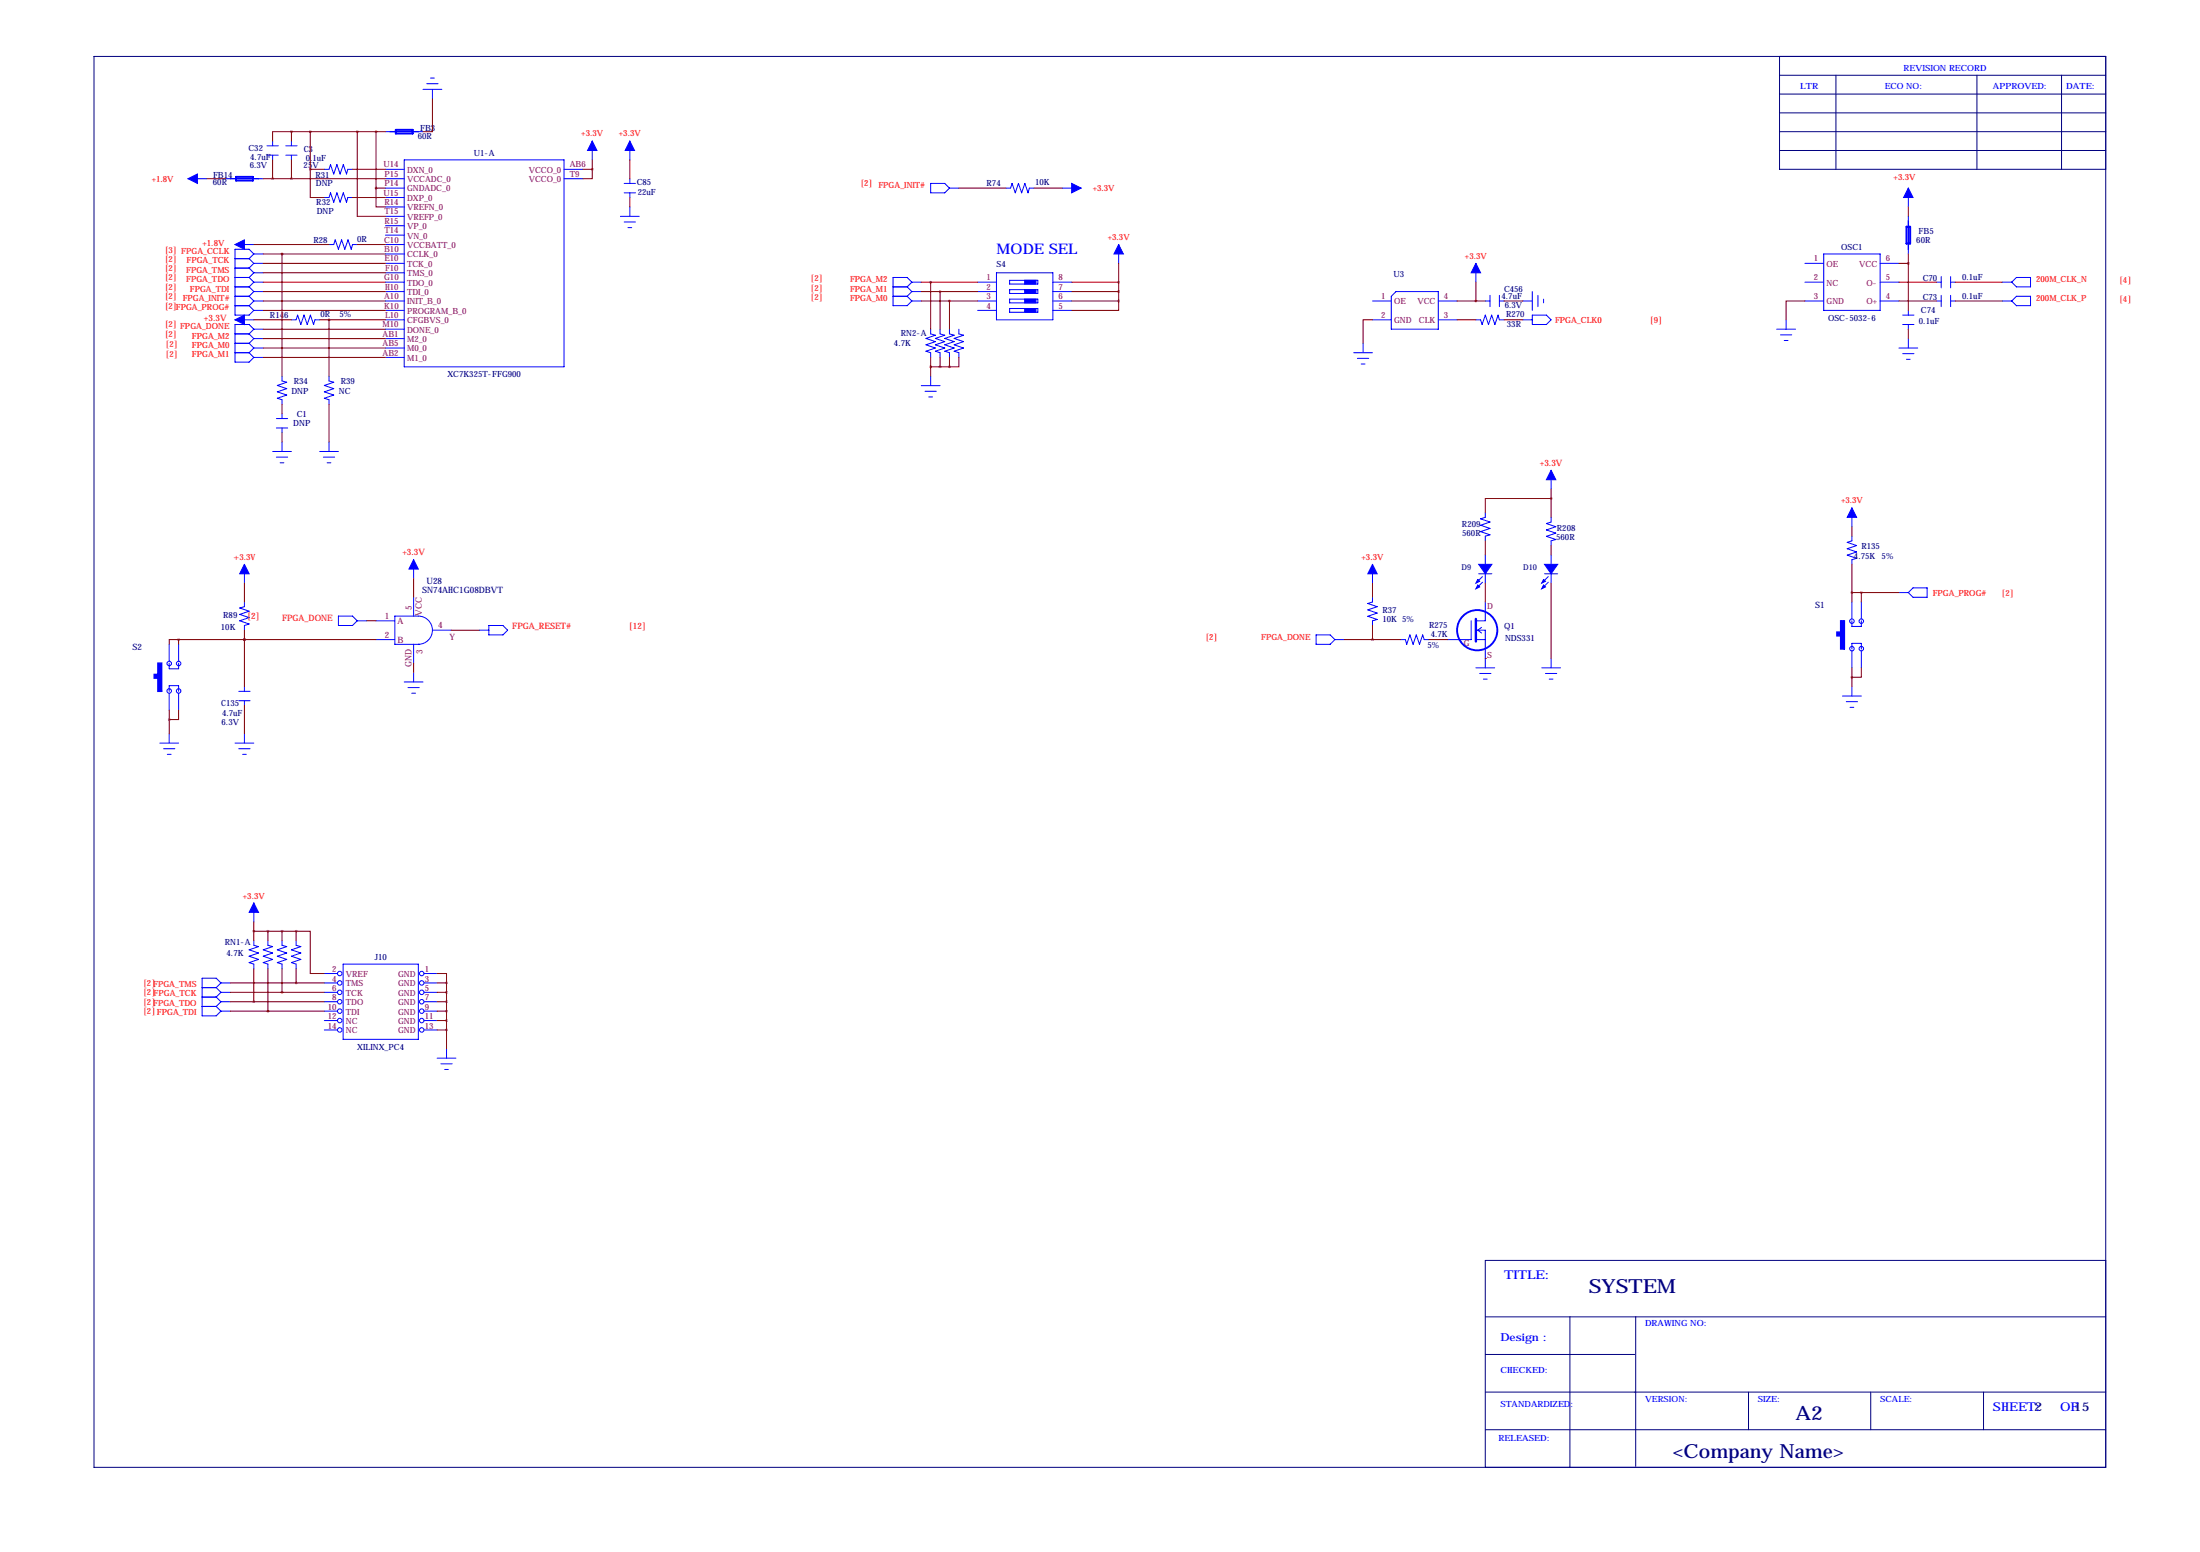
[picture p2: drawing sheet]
<svg xmlns="http://www.w3.org/2000/svg" width="594mm" height="419mm" viewBox="0 0 594 419" stroke-linecap="round" stroke-linejoin="round" font-family="sans-serif">
<g fill="none" stroke="#000080" stroke-width=".27">
<path d="M25.4 15.2h543.6v381h-543.6zM480.8 15.2v30.5h88.2M480.8 20.3h88.2M480.8 25.4h88.2M480.8 30.5h88.2M480.8 35.6h88.2M496.1 20.3v25.4M534.2 20.3v25.4M557 20.3v25.4M480.8 40.6h88.2M401.3 355.6h167.7M424.2 355.6v40.6"/>
<path d="M442 355.6v40.4M569 340.4h-167.7v55.8M401.3 375.9h167.7M401.3 365.8h40.4M472.4 375.9v10.2M505.5 375.9v10.2M535.9 375.9v10.2M401.3 386.1h167.7"/>
</g>
<g fill="none" stroke="#00f" stroke-width=".27">
<path d="M72.1 39.4h3.1M73.7 38.1v1.3M77.2 39.4h3.1M78.7 38.1v1.3M104.1 35.6h1.3M113 35.6h1.3M114.3 24.1h5.1M115.3 22.6h3.1M116.3 21.1h1M116.8 24.1v2.6M160 38.1v5.1M170.2 38.1v5.1"/>
<path d="M50.8 48.3h5.1M61 48.3h1.2M69.8 48.3h1.3M72.1 41.9h3.1M73.7 41.9v1.3M77.2 41.9h3.1M78.7 41.9v1.3M87.6 45.7h1.3l.4-1.3 .9 2.6 .8-2.6 .9 2.6 .9-2.6 .8 2.6 .4-1.3h1.2M87.6 53.3h1.3l.4-1.2 .9 2.5 .8-2.5 .9 2.5 .9-2.5 .8 2.5 .4-1.3h1.2M104.1 50.8h5.1M104.1 48.3h5.1M104.1 45.7h5.1"/>
<path d="M104.1 53.3h5.1M104.1 55.9h5.1M104.1 58.4h5.1M109.2 43.2h43.2v55.9h-43.2zM152.4 48.3h5.1M152.4 45.7h5.1M167.6 58.4h5.1M168.7 52.1h3M168.7 49.5h3M168.7 59.9h3M170.2 48.3v1.2M170.2 52.1v1.2"/>
<path d="M170.2 55.9v2.5M251.5 49.5h3.8l1.2 1.3-1.2 1.3h-3.8zM256.5 50.8h2.6M271.8 50.8h1.2l.5-1.3 .8 2.6 .9-2.6 .8 2.6 .9-2.6 .9 2.6 .3-1.3h1.3M287 50.8h5.1M515.6 50.8v5.1M515.6 58.4v1.3M63.5 66h5.1M63.5 72.4h3.8M63.5 69.9h3.8M63.5 77.5h3.8M63.5 74.9h3.8"/>
<path d="M67.3 69.9l1.3 1.2M67.3 74.9l1.3 1.3M67.3 72.4l1.3 1.3M67.3 77.5l1.3 1.2M68.6 73.7h2.5M68.6 76.2h2.5M68.6 78.7h2.5M68.6 68.6h2.5M68.6 71.1h2.5M68.6 68.6l-1.3-1.3h-3.8v17.8h3.8l1.3-1.3M68.6 71.1l-1.3 1.3M68.6 76.2l-1.3 1.3"/>
<path d="M68.6 73.7l-1.3 1.2M68.6 78.7l-1.3 1.3M68.6 68.6l-1.3 1.3M88.9 66h1.3l.4-1.2 .8 2.5 .9-2.5 .9 2.5 .8-2.5 .9 2.5 .3-1.3h1.3M104.1 66h5.1M104.1 73.7h5.1M104.1 76.2h5.1M104.1 78.7h5.1M104.1 61h5.1M104.1 63.5h5.1M104.1 68.6h5.1M104.1 71.1h5.1"/>
<path d="M169.7 61.5h1M241.3 77.5h3.8M245.1 77.5l1.3 1.2M246.4 76.2h2.5M246.4 78.7h2.5M246.4 76.2l-1.3-1.3h-3.8v7.7h3.8l1.3-1.3M246.4 78.7l-1.3 1.3M246.4 76.2l-1.3 1.3M264.2 76.2h5M264.2 78.7h5M269.2 73.7h15.3v12.7h-15.3zM272.8 75.7h7.6v1h-7.6z"/>
<path d="M272.8 78.2h7.6v1h-7.6zM284.5 76.2h5.1M284.5 78.7h5.1M302.3 66v5.1M398.8 71.1v5.1M402.6 79.8v3M405.1 79.8v3M414 78.7v5.1M415.5 79.8v3M487.7 76.2h5.1M487.7 71.1h5.1M492.8 68.6h15.2v15.2h-15.2z"/>
<path d="M508 76.2h5.1M508 71.1h5.1M515.6 67.3v1.3M523.2 76.2h1.3M524.5 74.7v3M524.5 79.8v3M527 76.2h1.3M527 74.7v3M527 79.8v3M541 76.2h2.6M544.8 74.9h3.8v2.6h-3.8l-1.2-1.3zM63.5 86.4h5.1"/>
<path d="M63.5 95.2h3.8M63.5 92.7h3.8M63.5 90.2h3.8M63.5 80h3.8M63.5 82.6h3.8M67.3 90.2l1.3 1.2M67.3 80l1.3 1.3M67.3 82.6l1.3 1.2M67.3 92.7l1.3 1.3M67.3 95.2l1.3 1.3M68.6 81.3h2.5M68.6 83.8h2.5"/>
<path d="M68.6 88.9h2.5M68.6 91.4h2.5M68.6 94h2.5M68.6 96.5h2.5M68.6 88.9l-1.3-1.3h-3.8v10.2h3.8l1.3-1.3M68.6 91.4l-1.3 1.3M68.6 81.3l-1.3 1.3M68.6 88.9l-1.3 1.3M68.6 94l-1.3 1.2M78.7 86.4h1.3l.4-1.3 .9 2.5 .8-2.5 .9 2.5 .9-2.5 .8 2.5 .4-1.2h1.3M104.1 86.4h5.1M104.1 81.3h5.1"/>
<path d="M104.1 83.8h5.1M104.1 88.9h5.1M104.1 91.4h5.1M104.1 94h5.1M104.1 96.5h5.1M241.3 80h3.8M245.1 80l1.3 1.3M246.4 81.3h2.5M251.5 88.9v1.3l1.2 .3-2.5 .9 2.5 .9-2.5 .8 2.5 .9-2.5 .8 1.3 .4v1.3M254 88.9v1.3l1.3 .3-2.6 .9 2.6 .9-2.6 .8 2.6 .9-2.6 .8 1.3 .4v1.3M256.5 88.9v1.3l1.3 .3-2.5 .9 2.5 .9-2.5 .8 2.5 .9-2.5 .8 1.2 .4v1.3M259.1 88.9v1.3l1.2 .3-2.5 .9 2.5 .9-2.5 .8 2.5 .9-2.5 .8 1.3 .4v1.3"/>
<path d="M264.2 81.3h5M264.2 83.8h5M272.8 80.8h7.6v1h-7.6zM272.8 83.3h7.6v1h-7.6zM284.5 81.3h5.1M284.5 83.8h5.1M365.8 95.2h5M366.8 96.8h3M367.8 98.3h1M368.3 92.7v2.5M370.8 86.4h5.1M370.8 81.3h5.1"/>
<path d="M375.9 80l1.3-1.3h11.4v10.2h-12.7zM388.6 86.4h5.1M388.6 81.3h5.1M398.8 86.4h1.2l.5 1.2 .8-2.5 .9 2.5 .8-2.5 .9 2.5 .9-2.5 .3 1.3h1.3M401.3 81.3h1.3M405.1 81.3h1.3M411.5 86.4h2.5M411.5 81.3h2.5M414 85.1h3.8l1.3 1.3-1.3 1.2h-3.8zM417.1 80.8v1M480.1 88.9h5M481.1 90.4h3"/>
<path d="M482.1 91.9h1M482.6 86.4v2.5M487.7 81.3h5.1M508 81.3h5.1M513.1 94h5.1M514.1 87.6h3M514.1 85.1h3M514.1 95.5h3M515.1 97h1M515.6 83.8v1.3M515.6 87.6v1.3M515.6 91.4v2.6"/>
<path d="M523.2 81.3h1.3M527 81.3h1.3M541 81.3h2.6M544.8 80h3.8v2.6h-3.8l-1.2-1.3zM74.7 115.6h3M74.7 113h3M76.2 101.6v1.3l1.3 .3-2.6 .9 2.6 .9-2.6 .8 2.6 .9-2.6 .8 1.3 .4v1.3M76.2 111.8v1.2M76.2 115.6v1.2M76.2 119.4v2.5M88.9 101.6v1.3l1.3 .3-2.6 .9 2.6 .9-2.6 .8 2.6 .9-2.6 .8 1.3 .4v1.3M88.9 119.4v2.5"/>
<path d="M248.9 104.1h5.1M249.9 105.7h3.1M251 107.2h1M251.5 101.6v2.5M73.7 121.9h5M74.7 123.4h3M75.7 125h1M86.4 121.9h5M87.4 123.4h3M88.4 125h1M401.3 138.4v1.3l-1.3 .4 2.6 .9-2.6 .8 2.6 .9-2.6 .9 2.6 .8-1.3 .4v1.3M419.1 139.7v1.3l-1.3 .4 2.6 .8-2.6 .9 2.6 .9-2.6 .8 2.6 .9-1.3 .4v1.2"/>
<path d="M419.1 127v5.1M500.4 137.2v5M66 152.4v5.1M111.8 151.1v5.1M370.8 152.4v5.1M399.5 154.9h3.6M400.6 155.7l-1.6 1.5M400.6 157.2l-1.6 1.6M401.3 149.9v2.5M401.3 154.9v2.6M417.3 154.9h3.6M418.3 155.7l-1.5 1.5"/>
<path d="M418.3 157.2l-1.5 1.6M419.1 149.9v2.5M419.1 154.9v2.6M500.4 144.8v1.3l-1.3 .4 2.5 .8-2.5 .9 2.5 .8-2.5 .9 2.5 .9-1.2 .3v1.3M516.9 158.8h3.8v2.5h-3.8l-1.3-1.3zM45.7 174v4.6M45.7 179.1v1.5h2.6v-1.5M48.3 174v4.6M66 162.6v1.2l-1.2 .4 2.5 .8-2.5 .9 2.5 .9-2.5 .8 2.5 .9-1.3 .4v1.3M91.4 166.4h3.8l1.3 1.2-1.3 1.3h-3.8zM96.5 167.6h2.6M101.6 167.6h5.1"/>
<path d="M101.6 172.7h5.1M106.7 166.4h6.3a3.8 3.8 0 0 1 3.8 3.8 3.8 3.8 0 0 1-3.8 3.8h-6.3zM111.8 161.3v5.1M111.8 174v5.1M113 174h.1M116.8 170.2h5.1M129.5 170.2h2.6M132.1 168.9h3.8l1.3 1.3-1.3 1.2h-3.8zM355.6 171.4h3.8l1.3 1.3-1.3 1.3h-3.8zM360.7 172.7h2.5M370.8 161.3v1.3l-1.2 .4 2.5 .8-2.5 .9 2.5 .9-2.5 .8 2.5 .9-1.3 .3v1.3M378.5 172.7h1.2l.4 1.3 .8-2.6 .9 2.6 .9-2.6 .8 2.6 .9-2.6 .4 1.3h1.3"/>
<path d="M397.5 167.6v5.1h-6.3M398.8 172.7h2.5M398.8 170.2h2.5v10.1M400.3 169.4l-1 .8 1 .7M401.3 162.6v5h-2.5M419.1 177.8v2.5M500.4 162.6v4.5M500.4 167.6v1.6h2.5v-1.6M500.4 175.3v-1.6h2.5v1.6M500.4 175.8v4.5M502.9 162.6v4.5M502.9 175.8v4.5"/>
<path d="M513.1 160h2.5M45.7 186.7v-1.5h2.6v1.5M45.7 187.2v4.6M45.7 198.1v2.6M48.3 187.2v4.6M64.5 189.2h3.1M64.5 186.7h3.1M66 185.4v1.3M66 189.2v1.3M66 198.1v2.6M109.2 184.1h5.1M110.2 185.7h3.1"/>
<path d="M111.3 187.2h1M111.8 181.6v2.5M398.8 180.3h5.1M399.8 181.9h3M400.8 183.4h1M416.6 180.3h5M417.6 181.9h3M418.6 183.4h1M497.8 188h5.1M498.9 189.5h3M499.9 191h1M500.4 185.4v2.6"/>
<path d="M43.2 200.7h5.1M44.2 202.2h3M45.2 203.7h1M63.5 200.7h5.1M64.5 202.2h3.1M65.5 203.7h1M68.6 254v1.3l1.2 .3-2.5 .9 2.5 .9-2.5 .8 2.5 .9-2.5 .8 1.3 .5v1.2M68.6 243.8v5.1M72.4 254v1.3l1.3 .3-2.6 .9 2.6 .9-2.6 .8 2.6 .9-2.6 .8 1.3 .5v1.2M76.2 254v1.3l1.3 .3-2.6 .9 2.6 .9-2.6 .8 2.6 .9-2.6 .8 1.3 .5v1.2M80 254v1.3l1.3 .3-2.6 .9 2.6 .9-2.6 .8 2.6 .9-2.6 .8 1.3 .5v1.2M54.6 271.8h3.8"/>
<path d="M54.6 269.2h3.8M54.6 266.7h3.8M58.4 269.2l1.3 1.3M58.4 271.8l1.3 1.2M58.4 266.7l1.3 1.3M59.7 265.4h2.5M59.7 268h2.5M59.7 270.5h2.5M59.7 273h2.5M59.7 270.5l-1.3 1.3M59.7 265.4l-1.3-1.2h-3.8v10.1h3.8l1.3-1.3M59.7 268l-1.3 1.2"/>
<path d="M59.7 265.4l-1.3 1.3M87.6 262.9h3.6M87.6 265.4h3.6M87.6 268h3.6M87.6 270.5h3.6M87.6 273h3.6M87.6 275.6h3.6M87.6 278.1h3.6M92.7 260.4h20.3v20.3h-20.3zM114.6 262.9h3.5M114.6 265.4h3.5M114.6 268h3.5"/>
<path d="M114.6 270.5h3.5M114.6 273h3.5M114.6 275.6h3.5M114.6 278.1h3.5M118.1 285.8h5.1M119.1 287.3h3.1M120.1 288.8h1.1M120.6 283.2v2.6"/>
<circle cx="45.7" cy="179.2" r=".61"/>
<circle cx="48.3" cy="179.2" r=".61"/>
<circle cx="500.4" cy="175.2" r=".61"/>
<circle cx="500.4" cy="167.7" r=".61"/>
<circle cx="502.9" cy="175.2" r=".61"/>
<circle cx="502.9" cy="167.7" r=".61"/>
<circle cx="45.7" cy="186.6" r=".61"/>
<circle cx="48.3" cy="186.6" r=".61"/>
<circle cx="91.8" cy="275.6" r=".61"/>
<circle cx="91.8" cy="262.9" r=".61"/>
<circle cx="91.8" cy="270.5" r=".61"/>
<circle cx="91.8" cy="273" r=".61"/>
<circle cx="91.8" cy="278.1" r=".61"/>
<circle cx="91.8" cy="265.4" r=".61"/>
<circle cx="91.8" cy="268" r=".61"/>
<circle cx="113.9" cy="275.6" r=".61"/>
<circle cx="113.9" cy="262.9" r=".61"/>
<circle cx="113.9" cy="270.5" r=".61"/>
<circle cx="113.9" cy="273" r=".61"/>
<circle cx="113.9" cy="278.1" r=".61"/>
<circle cx="113.9" cy="265.4" r=".61"/>
<circle cx="113.9" cy="268" r=".61"/>
</g>
<path d="M105.4 35.6h7.6M62.2 48.3h7.6M515.6 59.7v7.6" fill="none" stroke="#00f" stroke-width=".38"/>
<g fill="none" stroke="#00f" stroke-width=".51">
<path d="M106.9 35.1h4.6v1h-4.6zM63.8 47.8h4.5v1h-4.5zM515.1 61.2h1v4.6h-1z"/>
<circle cx="399.1" cy="170.2" r="5.4"/>
</g>
<g fill="#00f" stroke="#00f" stroke-width=".27">
<path d="M276.9 80.8h3v1h-3z"/>
<path d="M276.9 83.3h3v1h-3z"/>
<path d="M276.9 78.2h3v1h-3z"/>
<path d="M276.9 75.7h3v1h-3z"/>
<path d="M399.5 152.4h3.6l-1.8 2.5z"/>
<path d="M399.3 158l.5 .5-1 .5z"/>
<path d="M399.3 156.5l.5 .5-1 .5z"/>
<path d="M417.3 152.4h3.6l-1.8 2.5z"/>
<path d="M417.1 158l.5 .5-1 .5z"/>
<path d="M417.1 156.5l.5 .5-1 .5z"/>
<path d="M68.6 243.8l1.2 2.6h-2.5z"/>
<path d="M500.4 137.2l1.2 2.5h-2.5z"/>
<path d="M398.8 71.1l1.2 2.6h-2.5z"/>
<path d="M289.6 49.5l2.5 1.3-2.5 1.3z"/>
<path d="M160 38.1l1.3 2.5h-2.6z"/>
<path d="M63.5 66l2.5-1.2v2.5z"/>
<path d="M50.8 48.3l2.5-1.3v2.5z"/>
<path d="M302.3 66l1.2 2.6h-2.5z"/>
<path d="M170.2 38.1l1.2 2.5h-2.5z"/>
<path d="M515.6 50.8l1.3 2.5h-2.6z"/>
<path d="M66 152.4l1.3 2.5h-2.5z"/>
<path d="M111.8 151.1l1.2 2.6h-2.5z"/>
<path d="M63.5 86.4l2.5-1.3v2.5z"/>
<path d="M370.8 152.4l1.3 2.5h-2.5z"/>
<path d="M419.1 127l1.3 2.5h-2.6z"/>
</g>
<g fill="#00f" stroke="#00f" stroke-width=".38">
<path d="M497.3 167.6h1v7.7h-1v-3.6h-1v-1h1z"/>
<path d="M42.7 179.1h1v7.6h-1v-3.6h-1v-1h1z"/>
</g>
<path d="M398.8 167.1v6.1" fill="none" stroke="#00f" stroke-width=".63"/>
<g fill="none" stroke="#800000" stroke-width=".27">
<path d="M78.7 35.6h-5v2.5M78.7 35.6v2.5M78.7 35.6h25.4M83.8 35.6v10.1M96.5 35.6v22.8h7.6M101.6 35.6v15.2M116.8 26.7v8.9h-2.5M55.9 48.3h5.1M71.1 48.3h33M73.7 43.2v5.1M78.7 43.2v5.1M83.8 45.7v7.6h3.8"/>
<path d="M83.8 45.7h3.8M95.2 45.7h8.9M95.2 53.3h8.9M101.6 50.8v5.1h2.5M101.6 50.8h2.5M157.5 45.7h2.5M160 45.7v2.6h-2.5M160 43.2v2.5M170.2 43.2v5.1M170.2 53.3v2.6M259.1 50.8h12.7M279.4 50.8h7.6"/>
<path d="M515.6 55.9v2.5M68.6 66h20.3M71.1 71.1h33M71.1 76.2h33M71.1 73.7h33M71.1 78.7h33M71.1 68.6h33M76.2 68.6v33M96.5 66h7.6M248.9 76.2h15.3M248.9 78.7h15.3M251.5 76.2v12.7"/>
<path d="M254 78.7v10.2M289.6 76.2h12.7M289.6 78.7h12.7M302.3 71.1v10.2M398.8 76.2v5.1M513.1 71.1h2.5M513.1 76.2h10.1M515.6 68.6v15.2M528.3 76.2h12.7M68.6 86.4h10.1M71.1 81.3h33M71.1 91.4h33"/>
<path d="M71.1 83.8h33M71.1 88.9h33M71.1 94h33M71.1 96.5h33M86.4 86.4h17.7M88.9 86.4v15.2M248.9 81.3h15.3M251.5 96.5v5.1M251.5 99.1h5M254 96.5v2.6M256.5 81.3v7.6M256.5 96.5v2.6"/>
<path d="M259.1 96.5v2.6h-2.6M289.6 81.3h12.7M302.3 81.3v2.5h-12.7M370.8 86.4h-2.5v6.3M393.7 86.4h5.1M393.7 81.3h7.6M406.4 86.4h5.1M406.4 81.3h5.1M487.7 81.3h-5.1v5.1M513.1 81.3h10.1M515.6 88.9v2.5M528.3 81.3h12.7"/>
<path d="M76.2 109.2v2.6M76.2 116.8v2.6M88.9 109.2v10.2M419.1 134.6h-17.8v3.8M419.1 132.1v7.6M66 157.5v5.1M111.8 156.2v5.1M370.8 157.5v3.8M401.3 146.1v3.8M401.3 157.5v5.1M419.1 147.3v2.6M419.1 157.5v20.3"/>
<path d="M500.4 142.2v2.6M500.4 152.4v10.2M48.3 172.7h-2.6v1.3M48.3 172.7h53.3M48.3 172.7v1.3M66 172.7h.1M66 170.2v15.2M99.1 167.6h2.5M111.8 179.1v2.5M121.9 170.2h7.6M363.2 172.7h15.3M370.8 168.9v3.8"/>
<path d="M386.1 172.7h5.1M401.3 177.8h.1M500.4 160h12.7M502.9 160v2.6M45.7 191.8v6.3M48.3 191.8v2.5h-2.6M66 190.5v7.6M500.4 180.3v5.1M502.9 180.3v2.6h-2.5M68.6 248.9v5.1M68.6 251.5h11.4M72.4 251.5v2.5"/>
<path d="M76.2 251.5v2.5M80 251.5h3.8v11.4h3.8M80 251.5v2.5M62.2 270.5h25.4M62.2 273h25.4M62.2 268h25.4M62.2 265.4h25.4M68.6 261.6v8.9M72.4 261.6v11.4M76.2 261.6v6.4M80 261.6v3.8M118.1 262.9h2.5v2.5"/>
<path d="M118.1 270.5h2.5M118.1 273h2.5M118.1 268h2.5M118.1 265.4h2.5M118.1 275.6h2.5M118.1 278.1h2.5M120.6 265.4v17.8"/>
</g>
<path d="M120.6 275.6a.05 .05 0 0 0 .1 0 .05 .05 0 0 0-.1 0zM120.6 273.1a.05 .05 0 0 0 .1 0 .05 .05 0 0 0-.1 0zM120.6 270.5a.05 .05 0 0 0 .1 0 .05 .05 0 0 0-.1 0zM120.6 268a.05 .05 0 0 0 .1 0 .05 .05 0 0 0-.1 0zM120.6 265.4a.05 .05 0 0 0 .1 0 .05 .05 0 0 0-.1 0zM120.6 278.1a.05 .05 0 0 0 .1 0 .05 .05 0 0 0-.1 0zM78.7 48.3a.05 .05 0 0 0 .1 0 .05 .05 0 0 0-.1 0zM78.7 35.6a.05 .05 0 0 0 .1 0 .05 .05 0 0 0-.1 0zM73.6 48.3a.05 .05 0 0 0 .1 0 .05 .05 0 0 0-.1 0zM302.2 78.7a.05 .05 0 0 0 .1 0 .05 .05 0 0 0-.1 0zM302.2 76.2a.05 .05 0 0 0 .1 0 .05 .05 0 0 0-.1 0zM251.4 76.2a.05 .05 0 0 0 .1 0 .05 .05 0 0 0-.1 0zM256.5 81.3a.05 .05 0 0 0 .1 0 .05 .05 0 0 0-.1 0zM251.4 99.1a.05 .05 0 0 0 .1 0 .05 .05 0 0 0-.1 0zM302.2 81.3a.05 .05 0 0 0 .1 0 .05 .05 0 0 0-.1 0zM256.5 99.1a.05 .05 0 0 0 .1 0 .05 .05 0 0 0-.1 0zM66 172.7a.05 .05 0 0 0 .1 0 .05 .05 0 0 0-.1 0zM66 172.7a.05 .05 0 0 0 .1 0 .05 .05 0 0 0-.1 0zM48.2 172.7a.05 .05 0 0 0 .1 0 .05 .05 0 0 0-.1 0zM370.8 172.7a.05 .05 0 0 0 .1 0 .05 .05 0 0 0-.1 0z" fill="#800000" stroke="#800000" stroke-width=".63"/>
<g font-size="5.3" fill="#000080">
<text x="429.3" y="349.2">SYSTEM</text>
<text x="485.1" y="383.5">A2</text>
<text x="452.1" y="393.7">&lt;Company Name&gt;</text>
</g>
<text font-size="4" fill="#00f" x="269.3" y="68.5">MODE SEL</text>
<g font-size="3.3" fill="#00f">
<text x="406.4" y="345.4">TITLE:</text>
<text x="538.5" y="381">SHEET:</text>
<text x="556.6" y="381">OF15</text>
</g>
<text font-size="3.3" fill="#000080" x="549.7" y="381">2</text>
<text font-size="3" fill="#00f" x="405.4" y="362.2">Design :</text>
<g font-size="2.4" fill="#f00">
<text x="55.1" y="86.6">+3.3V</text>
<text x="416.1" y="125.7">+3.3V</text>
<text x="108.7" y="149.9">+3.3V</text>
<text x="66.8" y="167.2">[2]</text>
<text x="76.2" y="167.6">FPGA_DONE</text>
<text x="138.4" y="169.9">FPGA_RESET#</text>
<text x="169.9" y="169.8">[12]</text>
</g>
<g font-size="2.4" fill="#000080">
<text x="114" y="160.1">SN74AHC1G08DBVT</text>
<text x="115.3" y="157.7">U28</text>
<text x="490.5" y="164.2">S1</text>
<text x="35.8" y="175.6">S2</text>
</g>
<g font-size="2.4" fill="#800080">
<text x="103.9" y="167.1">1</text>
<text x="111.3" y="164.8" transform="rotate(-90 111.3 164.8)">5</text>
<text x="114" y="166.3" transform="rotate(-90 114 166.3)">VCC</text>
<text x="103.9" y="172.2">2</text>
<text x="107.4" y="168.6">A</text>
<text x="107.4" y="173.7">B</text>
<text x="118.4" y="169.7">4</text>
<text x="121.5" y="172.9">Y</text>
<text x="114.1" y="176.7" transform="rotate(-90 114.1 176.7)">3</text>
<text x="111.2" y="180.1" transform="rotate(-90 111.2 180.1)">GND</text>
</g>
<g font-size="2.3" fill="#00f">
<text x="514.4" y="19.1">REVISION RECORD</text>
<text x="486.4" y="24.1">LTR</text>
<text x="509.3" y="24.1">ECO NO:</text>
<text x="538.5" y="24.1">APPROVED:</text>
<text x="558.3" y="24.1">DATE:</text>
<text x="444.5" y="358.1">DRAWING NO:</text>
<text x="405.4" y="370.8">CHECKED:</text>
<text x="405.4" y="380">STANDARDIZED:</text>
<text x="444.5" y="378.5">VERSION:</text>
<text x="475" y="378.5">SIZE:</text>
<text x="508" y="378.5">SCALE:</text>
<text x="404.9" y="389.1">RELEASED:</text>
</g>
<g font-size="2.3" fill="#000080">
<text x="113.5" y="35.3">FB3</text>
<text x="67.1" y="40.7">C32</text>
<text x="82.1" y="41">C3</text>
<text x="112.9" y="37.6">60R</text>
<text x="67.5" y="45.5">6.3V</text>
<text x="67.6" y="43.2">4.7uF</text>
<text x="82" y="45.5">25V</text>
<text x="82.6" y="43.4">0.1uF</text>
<text x="128" y="42.2">U1-A</text>
<text x="57.5" y="50.1">60R</text>
<text x="57.6" y="48">FB14</text>
<text x="85.2" y="48">R31</text>
<text x="85.3" y="50.3">DNP</text>
<text x="172" y="50.1">C85</text>
<text x="172.3" y="52.6">22uF</text>
<text x="266.6" y="50.3">R74</text>
<text x="279.7" y="50.1">10K</text>
<text x="85.5" y="55.4">R32</text>
<text x="85.6" y="57.7">DNP</text>
<text x="84.7" y="65.5">R28</text>
<text x="96.5" y="65.3">0R</text>
<text x="517.8" y="65.5">60R</text>
<text x="518.4" y="63.3">FB5</text>
<text x="497.5" y="67.6">OSC1</text>
<text x="269.3" y="72.1">S4</text>
<text x="376.5" y="74.7">U3</text>
<text x="519.5" y="75.9">C70</text>
<text x="530.1" y="75.7">0.1uF</text>
<text x="405.7" y="80.8">4.7uF</text>
<text x="406.4" y="78.7">C456</text>
<text x="406.6" y="83.1">6.3V</text>
<text x="519.5" y="81">C73</text>
<text x="530.1" y="80.8">0.1uF</text>
<text x="72.9" y="85.9">R146</text>
<text x="86.6" y="85.6">0R</text>
<text x="91.7" y="85.6">5%</text>
<text x="407" y="85.6">R270</text>
<text x="407.2" y="88.4">33R</text>
<text x="493.9" y="86.6">OSC-5032-6</text>
<text x="518.5" y="87.4">0.1uF</text>
<text x="519" y="84.6">C74</text>
<text x="241.6" y="93.5">4.7K</text>
<text x="243.4" y="90.7">RN2-A</text>
<text x="120.9" y="101.9">XC7K325T-FFG900</text>
<text x="78.7" y="106.4">DNP</text>
<text x="79.4" y="103.7">R34</text>
<text x="91.6" y="106.4">NC</text>
<text x="92.1" y="103.7">R39</text>
<text x="80.2" y="112.6">C1</text>
<text x="79.2" y="115.1">DNP</text>
<text x="395" y="142.2">R209</text>
<text x="420.7" y="143.3">R208</text>
<text x="395.1" y="144.8">560R</text>
<text x="420.5" y="145.8">560R</text>
<text x="503" y="148.3">R135</text>
<text x="500.9" y="150.9">4.75K</text>
<text x="508.4" y="150.9">5%</text>
<text x="60.3" y="166.9">R89</text>
<text x="373.5" y="165.6">R37</text>
<text x="373.5" y="167.9">10K 5%</text>
<text x="59.7" y="170.2">10K</text>
<text x="386.1" y="169.7">R275</text>
<text x="386.6" y="172">4.7K</text>
<text x="406.4" y="169.9">Q1</text>
<text x="406.7" y="173">NDS331</text>
<text x="385.7" y="175">5%</text>
<text x="59.8" y="190.6">C135</text>
<text x="59.9" y="195.8">6.3V</text>
<text x="60" y="193.3">4.7uF</text>
<text x="60.8" y="255.3">RN1-A</text>
<text x="61.2" y="258.1">4.7K</text>
<text x="101.2" y="259.3">J10</text>
<text x="96.5" y="283.5">XILINX_PC4</text>
</g>
<g font-size="2.3" fill="#f00">
<text x="157.1" y="36.8">+3.3V</text>
<text x="167.2" y="36.8">+3.3V</text>
<text x="41" y="49.3">+1.8V</text>
<text x="232.5" y="50.3">[2] FPGA_INIT#</text>
<text x="295.2" y="51.6">+3.3V</text>
<text x="511.7" y="48.5">+3.3V</text>
<text x="299.3" y="64.8">+3.3V</text>
<text x="44.5" y="70.6">[2]</text>
<text x="44.5" y="68.4">[3] FPGA_CCLK</text>
<text x="50.4" y="71.1">FPGA_TCK</text>
<text x="54.7" y="66.5">+1.8V</text>
<text x="395.8" y="69.9">+3.3V</text>
<text x="44.5" y="75.7">[2]</text>
<text x="44.5" y="73.2">[2]</text>
<text x="50.3" y="76.2">FPGA_TDO</text>
<text x="50.3" y="73.7">FPGA_TMS</text>
<text x="219" y="76">[2]</text>
<text x="229.7" y="76.2">FPGA_M2</text>
<text x="550.2" y="76.2">200M_CLK_N</text>
<text x="572.6" y="76.5">[4]</text>
<text x="44.5" y="78.3">[2]</text>
<text x="44.5" y="80.8">[2] FPGA_INIT#</text>
<text x="44.5" y="83.3">[2]FPGA_PROG#</text>
<text x="51.3" y="78.7">FPGA_TDI</text>
<text x="219" y="81.1">[2]</text>
<text x="219" y="78.5">[2]</text>
<text x="229.7" y="81.3">FPGA_M0</text>
<text x="229.7" y="78.7">FPGA_M1</text>
<text x="550.2" y="81.3">200M_CLK_P</text>
<text x="572.6" y="81.6">[4]</text>
<text x="44.5" y="88.4">[2] FPGA_DONE</text>
<text x="420.2" y="87.1">FPGA_CLK0</text>
<text x="445.8" y="87.2">[9]</text>
<text x="44.5" y="91">[2]</text>
<text x="44.8" y="93.8">[2]</text>
<text x="51.9" y="91.4">FPGA_M2</text>
<text x="51.9" y="94">FPGA_M0</text>
<text x="44.8" y="96.3">[2]</text>
<text x="51.9" y="96.5">FPGA_M1</text>
<text x="497.4" y="135.9">+3.3V</text>
<text x="63.1" y="151.1">+3.3V</text>
<text x="367.9" y="151.1">+3.3V</text>
<text x="522.2" y="161">FPGA_PROG#</text>
<text x="540.8" y="160.8">[2]</text>
<text x="325.7" y="172.8">[2]</text>
<text x="340.8" y="172.7">FPGA_DONE</text>
<text x="65.6" y="242.8">+3.3V</text>
<text x="38.7" y="268.8">[2]FPGA_TCK</text>
<text x="38.7" y="266.2">[2]FPGA_TMS</text>
<text x="38.7" y="271.3">[2]FPGA_TDO</text>
<text x="38.7" y="273.8">[2] FPGA_TDI</text>
</g>
<g font-size="2.3" fill="#800080">
<text x="103.6" y="45.2">U14</text>
<text x="103.9" y="47.8">P15</text>
<text x="110" y="46.6">DXN_0</text>
<text x="142.8" y="46.6">VCCO_0</text>
<text x="153.9" y="45.2">AB6</text>
<text x="153.9" y="47.8">T9</text>
<text x="103.6" y="52.8">U15</text>
<text x="103.9" y="50.3">P14</text>
<text x="110" y="49.2">VCCADC_0</text>
<text x="110" y="51.7">GNDADC_0</text>
<text x="142.8" y="49.2">VCCO_0</text>
<text x="103.9" y="55.4">R14</text>
<text x="103.9" y="57.9">T15</text>
<text x="110" y="54.2">DXP_0</text>
<text x="110" y="56.8">VREFN_0</text>
<text x="110" y="59.3">VREFP_0</text>
<text x="103.8" y="65.5">C10</text>
<text x="103.9" y="60.5">R15</text>
<text x="103.9" y="63">T14</text>
<text x="110" y="61.9">VP_0</text>
<text x="110" y="64.4">VN_0</text>
<text x="103.8" y="68.1">B10</text>
<text x="103.9" y="70.6">E10</text>
<text x="110" y="66.9">VCCBATT_0</text>
<text x="110" y="69.5">CCLK_0</text>
<text x="490.1" y="70.6">1</text>
<text x="509.5" y="70.6">6</text>
<text x="103.8" y="75.7">G10</text>
<text x="104" y="73.2">F10</text>
<text x="110" y="72">TCK_0</text>
<text x="110" y="74.6">TMS_0</text>
<text x="110" y="77.1">TDO_0</text>
<text x="266.5" y="75.7">1</text>
<text x="286" y="75.7">8</text>
<text x="490.1" y="75.7">2</text>
<text x="493.5" y="72">OE</text>
<text x="493.5" y="77.1">NC</text>
<text x="502.4" y="72">VCC</text>
<text x="504.3" y="77.1">O-</text>
<text x="509.5" y="75.7">5</text>
<text x="103.8" y="80.8">A10</text>
<text x="103.8" y="83.3">K10</text>
<text x="104" y="78.2">H10</text>
<text x="110" y="79.6">TDI_0</text>
<text x="110" y="82.2">INIT_B_0</text>
<text x="266.5" y="78.2">2</text>
<text x="266.5" y="80.8">3</text>
<text x="266.5" y="83.3">4</text>
<text x="286" y="83.3">5</text>
<text x="286" y="80.8">6</text>
<text x="286" y="78.2">7</text>
<text x="373.2" y="80.8">1</text>
<text x="376.7" y="82.2">OE</text>
<text x="383" y="82.2">VCC</text>
<text x="390.1" y="80.8">4</text>
<text x="490.1" y="80.8">3</text>
<text x="493.5" y="82.2">GND</text>
<text x="504.3" y="82.2">O+</text>
<text x="509.5" y="80.8">4</text>
<text x="103.4" y="88.4">M10</text>
<text x="104" y="85.9">L10</text>
<text x="110" y="84.7">PROGRAM_B_0</text>
<text x="110" y="87.3">CFGBVS_0</text>
<text x="110" y="89.8">DONE_0</text>
<text x="373.2" y="85.9">2</text>
<text x="376.7" y="87.3">GND</text>
<text x="383.4" y="87.3">CLK</text>
<text x="390.1" y="85.9">3</text>
<text x="103.4" y="90.9">AB1</text>
<text x="103.4" y="93.5">AB5</text>
<text x="110" y="92.3">M2_0</text>
<text x="110" y="94.9">M0_0</text>
<text x="103.4" y="96">AB2</text>
<text x="110" y="97.4">M1_0</text>
<text x="401.8" y="164.5">D</text>
<text x="395.5" y="174.4">G</text>
<text x="401.8" y="177.7">S</text>
<text x="89.8" y="262.5">2</text>
<text x="93.5" y="263.8">VREF</text>
<text x="107.5" y="263.8">GND</text>
<text x="114.8" y="262.5">1</text>
<text x="89.8" y="267.6">6</text>
<text x="89.8" y="265.1">4</text>
<text x="93.5" y="268.9">TCK</text>
<text x="93.5" y="266.3">TMS</text>
<text x="107.5" y="266.3">GND</text>
<text x="107.5" y="268.9">GND</text>
<text x="114.8" y="265.1">3</text>
<text x="114.8" y="267.6">5</text>
<text x="88.6" y="275.2">12</text>
<text x="88.6" y="272.7">10</text>
<text x="89.8" y="270.2">8</text>
<text x="93.5" y="274">TDI</text>
<text x="93.5" y="271.4">TDO</text>
<text x="107.5" y="271.4">GND</text>
<text x="107.5" y="274">GND</text>
<text x="114.8" y="270.2">7</text>
<text x="114.8" y="272.7">9</text>
<text x="114.8" y="275.2">11</text>
<text x="88.6" y="277.8">14</text>
<text x="93.5" y="279">NC</text>
<text x="93.5" y="276.5">NC</text>
<text x="107.5" y="276.5">GND</text>
<text x="107.5" y="279">GND</text>
<text x="114.8" y="277.8">13</text>
</g>
<g font-size="2.2" fill="#000080">
<text x="394.9" y="153.9">D9</text>
<text x="411.6" y="153.9">D10</text>
</g>
</svg>
